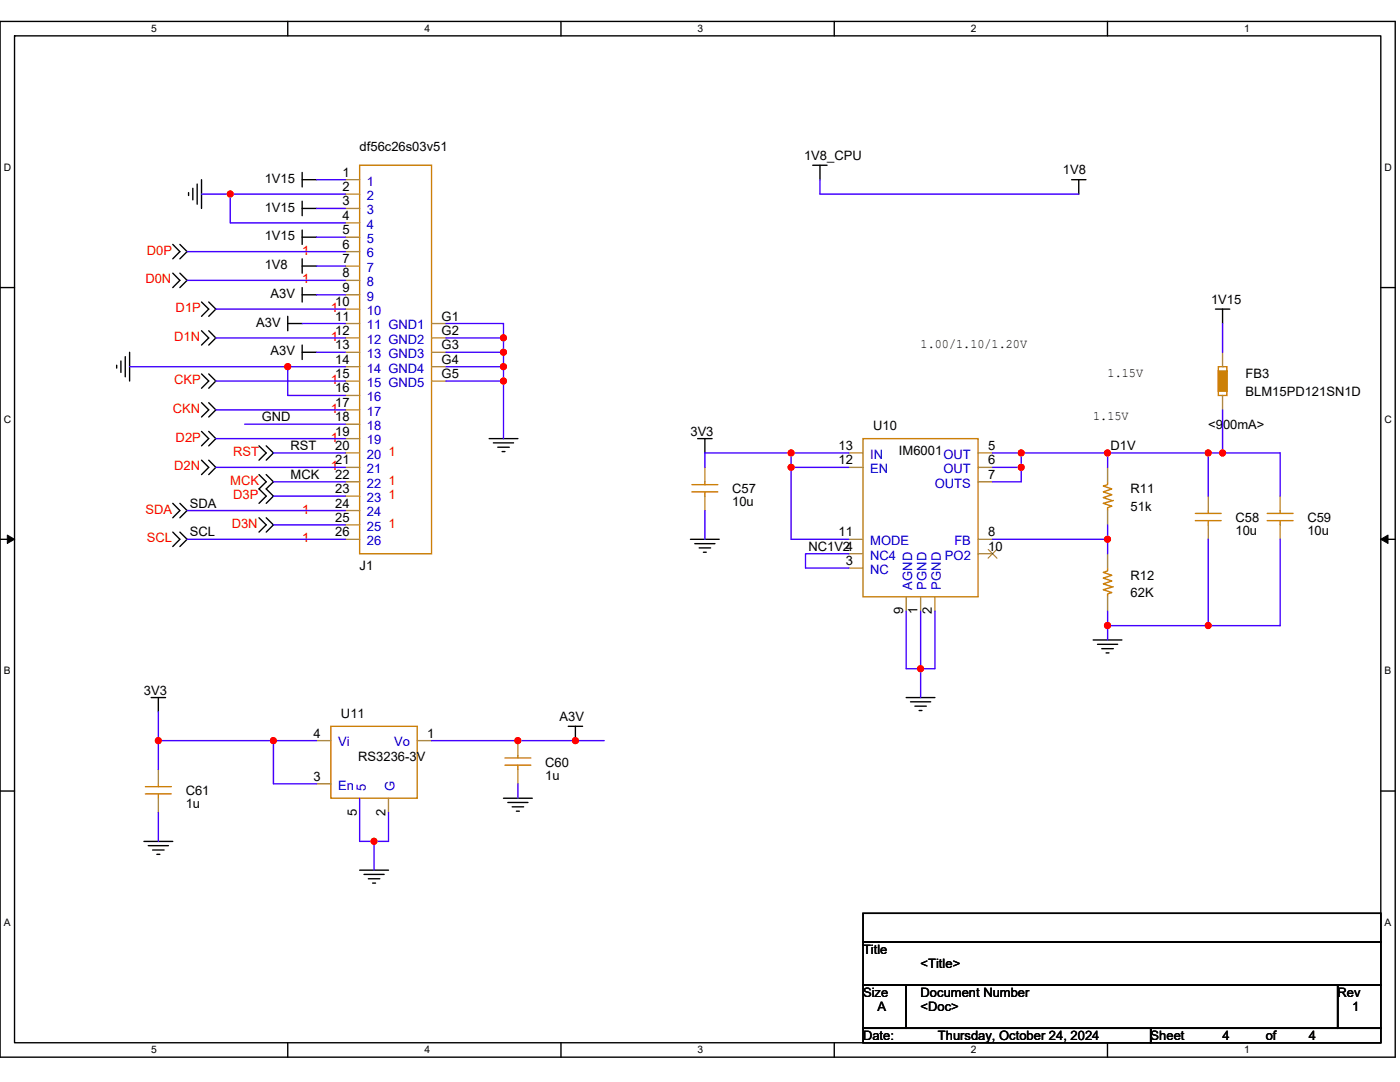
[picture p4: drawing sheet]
<svg xmlns="http://www.w3.org/2000/svg" width="279mm" height="216mm" viewBox="0 0 279 216" stroke-linecap="round" stroke-linejoin="round" font-family="sans-serif">
<path d="M0 4.3h278.4v206.6h-278.4zM2.9 7.2h272.7v200.9h-272.7z" fill="none" stroke="#000" stroke-width=".28"/>
<g fill="#fff">
<path d="M30.2 4.6h1.1v2.3h-1.1z"/>
<path d="M30.2 208.4h1.1v2.3h-1.1z"/>
</g>
<path d="M57.4 4.3v2.9M57.4 208.1v2.8" fill="none" stroke="#000" stroke-width=".28"/>
<g fill="#fff">
<path d="M84.7 4.6h1.1v2.3h-1.1z"/>
<path d="M84.7 208.4h1.1v2.3h-1.1z"/>
</g>
<path d="M112 4.3v2.9M112 208.1v2.8" fill="none" stroke="#000" stroke-width=".28"/>
<g fill="#fff">
<path d="M139.2 4.6h1.2v2.3h-1.2z"/>
<path d="M139.2 208.4h1.2v2.3h-1.2z"/>
</g>
<path d="M166.5 4.3v2.9M166.5 208.1v2.8" fill="none" stroke="#000" stroke-width=".28"/>
<g fill="#fff">
<path d="M193.8 4.6h1.1v2.3h-1.1z"/>
<path d="M193.8 208.4h1.1v2.3h-1.1z"/>
</g>
<path d="M221 4.3v2.9M221 208.1v2.8" fill="none" stroke="#000" stroke-width=".28"/>
<g fill="#fff">
<path d="M248.3 4.6h1.1v2.3h-1.1z"/>
<path d="M248.3 208.4h1.1v2.3h-1.1z"/>
<path d="M.7 32.3h1.5v2.2h-1.5z"/>
<path d="M276.3 32.3h1.5v2.2h-1.5z"/>
<path d="M.7 82.5h1.5v2.3h-1.5z"/>
<path d="M276.3 82.5h1.5v2.3h-1.5z"/>
</g>
<path d="M0 57.4h2.9M275.6 57.4h2.8" fill="none" stroke="#000" stroke-width=".28"/>
<g fill="#fff">
<path d="M.7 132.7h1.4v2.3h-1.4z"/>
<path d="M276.3 132.7h1.4v2.3h-1.4z"/>
</g>
<path d="M0 107.6h2.9M275.6 107.6h2.8" fill="none" stroke="#000" stroke-width=".28"/>
<path d="M1.5 106.8l1.4 .8-1.4 .8zM275.6 107.6l1.4-.8v1.6z" fill="#000" stroke="#000" stroke-width=".2"/>
<g fill="#fff">
<path d="M.7 182.9h1.4v2.3h-1.4z"/>
<path d="M276.3 182.9h1.4v2.3h-1.4z"/>
</g>
<g fill="none" stroke="#000" stroke-width=".28">
<path d="M37.6 38.4v.6M38.5 37.6v2.3M39.3 36.7v4M40.2 35.9v5.7M60.3 35.9h2.9M60.3 34.4v2.9M162.2 33h2.9M163.6 33v2.9M213.9 35.9h2.8M215.3 35.9v2.8M34.5 48.8l1.4 1.4-1.4 1.4M34.5 54.5l1.4 1.4-1.4 1.5"/>
<path d="M35.9 48.8l1.4 1.4-1.4 1.4M35.9 54.5l1.4 1.4-1.4 1.5M60.3 41.6h2.9M60.3 40.2v2.8M60.3 47.3h2.9M60.3 45.9v2.9M60.3 53.1h2.9M60.3 51.6v2.9M60.3 58.8h2.9M60.3 57.4v2.9M23.3 72.9v.5M24.1 72v2.3"/>
<path d="M25 71.2v4M25.9 70.3v5.7M40.2 60.3l1.5 1.4-1.5 1.4M40.2 66l1.5 1.4-1.5 1.5M40.2 74.6l1.5 1.4-1.5 1.5M41.7 60.3l1.4 1.4-1.4 1.4M41.7 66l1.4 1.4-1.4 1.5M41.7 74.6l1.4 1.4-1.4 1.5M57.4 64.6h2.9M57.4 63.1v2.9M60.3 70.3h2.9M60.3 68.9v2.8"/>
<path d="M242.6 61.7h2.8M244 61.7v2.9M40.2 80.3l1.5 1.5-1.5 1.4M40.2 86.1l1.5 1.4-1.5 1.5M40.2 91.8l1.5 1.5-1.5 1.4M41.7 80.3l1.4 1.5-1.4 1.4M41.7 86.1l1.4 1.4-1.4 1.5M41.7 91.8l1.4 1.5-1.4 1.4M51.7 89l1.4 1.4-1.4 1.4M51.7 94.7l1.4 1.4-1.4 1.5 1.4 1.4-1.4 1.4M53.1 89l1.5 1.4-1.5 1.4M53.1 94.7l1.5 1.4-1.5 1.5 1.5 1.4-1.5 1.4"/>
<path d="M97.6 87.5h5.8M98.5 88.4h4M99.3 89.2h2.3M100.2 90.1h.6M139.2 87.5h2.9M140.7 87.5v2.9M34.5 100.4l1.4 1.5-1.4 1.4M34.5 106.2l1.4 1.4-1.4 1.5M35.9 100.4l1.4 1.5-1.4 1.4M35.9 106.2l1.4 1.4-1.4 1.5M51.7 103.3l1.4 1.4-1.4 1.5M53.1 103.3l1.5 1.4-1.5 1.5"/>
<path d="M137.8 107.6h5.7M138.7 108.5h4M139.5 109.3h2.3M140.4 110.2h.5M30.2 139.2h2.8M31.6 139.2v2.8M180.8 139.2h5.8M218.2 127.7h5.7M219 128.6h4.1M219.9 129.4h2.3M220.7 130.3h.6M0 157.8h2.9"/>
<path d="M100.5 159.3h5.7M113.4 144.9h2.9M114.8 144.9v2.9M181.7 140h4M182.6 140.9h2.3M183.4 141.8h.6M275.6 157.8h2.8M28.7 167.9h5.8M29.6 168.7h4M30.5 169.6h2.2M31.3 170.5h.6M71.8 173.6h5.7"/>
<path d="M72.6 174.5h4.1M73.5 175.3h2.3M74.4 176.2h.6M101.3 160.1h4.1M102.2 161h2.3M103.1 161.9h.6M172.2 182.2h103.4v5.8h-103.4zM172.2 188h103.4v8.6h-103.4zM172.2 196.6h8.6v8.6h-8.6zM180.8 196.6h86.2v8.6h-86.2zM267 196.6h8.6v8.6h-8.6zM172.2 205.2h57.4v2.9h-57.4z"/>
<path d="M229.6 205.2h46v2.9h-46z"/>
</g>
<g fill="none" stroke="#cc8006" stroke-width=".28">
<path d="M71.8 33h14.3v77.5h-14.3zM243.1 73.2h1.8v5.7h-1.8zM138.1 98.1h5.2M138.1 96.7h5.2M140.7 96.1v.6M140.7 98.1v.9M172.2 87.5h23v31.6h-23zM221 96.1v.6l-.8 .3 1.7 .6-1.7 .5 1.7 .6-1.7 .6 1.7 .6M222.2 99.9l-2 .5 1.7 .6-.9 .3v.6M221 113.3v.6l-.8 .3 1.7 .6-1.7 .6 1.7 .5-1.7 .6 1.7 .6M222.2 117.1l-2 .6 1.7 .5-.9 .3v.6M238.5 103.9h5.2"/>
<path d="M238.5 102.4h5.2M241.1 101.9v.5M241.1 103.9v.8M252.9 103.9h5.2M252.9 102.4h5.2M255.5 101.9v.5M255.5 103.9v.8M29 158.4h5.2M29 157h5.2M31.6 156.4v.6M31.6 158.4v.9M66 144.9h17.3v14.4h-17.3z"/>
<path d="M100.8 152.7h5.1M100.8 151.2h5.1M103.4 150.7v.5M103.4 152.7v.8"/>
</g>
<g fill="none" stroke="#a84" stroke-width=".28">
<path d="M68.9 35.9h2.9M68.9 38.7h2.9M68.9 41.6h2.9M68.9 44.5h2.9M68.9 47.3h2.9M68.9 50.2h2.9M68.9 53.1h2.9M68.9 55.9h2.9M68.9 58.8h2.9M68.9 61.7h2.9M68.9 64.6h2.9M68.9 67.4h2.9"/>
<path d="M68.9 70.3h2.9M68.9 73.2h2.9M68.9 76h2.9M68.9 78.9h2.9M86.1 64.6h2.9M86.1 67.4h2.9M86.1 70.3h2.9M86.1 73.2h2.9M86.1 76h2.9M244 78.9v2.9M244 70.3v2.9M68.9 81.8h2.9"/>
<path d="M68.9 84.6h2.9M68.9 87.5h2.9M68.9 90.4h2.9M68.9 93.3h2.9M68.9 96.1h2.9M68.9 99h2.9M140.7 93.3v2.8M140.7 99v2.9M169.4 93.3h2.8M169.4 90.4h2.8M195.2 90.4h2.9M195.2 93.3h2.9"/>
<path d="M195.2 96.1h2.9M221 93.3v2.8M241.1 99v2.9M255.5 99v2.9M68.9 101.9h2.9M68.9 104.7h2.9M68.9 107.6h2.9M169.4 113.3h2.8M169.4 110.5h2.8M169.4 107.6h2.8M180.8 119.1v2.9M183.7 119.1v2.9"/>
<path d="M186.6 119.1v2.9M195.2 107.6h2.9M195.2 110.5h2.9M221 101.9v2.8M221 110.5v2.8M221 119.1v2.9M241.1 104.7v2.9M255.5 104.7v2.9M31.6 153.5v2.9M31.6 159.3v2.8M63.2 156.4h2.8M63.2 147.8h2.8"/>
<path d="M71.8 159.3h.1M77.5 159.3v2.8M83.3 147.8h2.8M103.4 147.8v2.9M103.4 153.5v2.9"/>
</g>
<path d="M243.1 74v4h1.8v-4z" fill-rule="evenodd" fill="#cc8006" stroke="#cc8006" stroke-width=".28"/>
<path d="M197.2 109.6l1.8 1.8M198.9 109.6l-1.7 1.8" fill="none" stroke="#804000" stroke-width=".2"/>
<g fill="none" stroke="#4200ff" stroke-width=".28">
<path d="M40.2 38.7h5.8M46 38.7h22.9M46 38.7v5.8h22.9M63.2 35.9h5.7M163.6 35.9v2.8h51.7M37.3 50.2h31.6M37.3 55.9h31.6M63.2 41.6h5.7M63.2 53.1h5.7M63.2 58.8h5.7M63.2 47.3h5.7M25.9 73.2h31.5"/>
<path d="M43.1 61.7h25.8M43.1 76h25.8M43.1 67.4h25.8M57.4 73.2h11.5M57.4 73.2v5.7h11.5M60.3 64.6h8.6M63.2 70.3h5.7M89 64.6h11.5v2.8M89 73.2h11.5v2.8M89 76h11.5v11.5M89 67.4h11.5v2.9M89 70.3h11.5v2.9"/>
<path d="M244 64.6v5.7M43.1 93.3h25.8M43.1 81.8h25.8M43.1 87.5h25.8M48.8 84.6h20.1M54.6 96.1h14.3M54.6 99h14.3M54.6 90.4h14.3M157.9 93.3v14.3h11.5M157.9 93.3h11.5M157.9 90.4h-17.2v2.9M157.9 90.4v2.9"/>
<path d="M157.9 90.4h11.5M198.1 90.4h22.9M198.1 93.3h5.7M203.8 90.4v2.9M203.8 93.3v2.8h-5.7M221 90.4h20.1M221 90.4v2.9M241.1 90.4h2.9M241.1 90.4v8.6M244 81.8v8.6M244 90.4h11.5v8.6M37.3 101.9h31.6"/>
<path d="M37.3 107.6h31.6M54.6 104.7h14.3M140.7 101.9v5.7M169.4 110.5h-8.6v2.8h8.6M198.1 107.6h22.9v2.9M221 104.7v2.9M241.1 107.6v17.2M255.5 107.6v17.2h-14.4M183.7 122v17.2M186.6 122v11.4h-5.8v-11.4M221 122v2.8M221 124.8h20.1"/>
<path d="M221 124.8v2.9M31.6 142v5.8M31.6 147.8h23M31.6 147.8v5.7M54.6 147.8v8.6h8.6M54.6 147.8h8.6M71.8 159.3v8.6h2.9M86.1 147.8h34.5M103.4 156.4v2.9M31.6 162.1v5.8M74.7 167.9v5.7M77.5 162.1v5.8h-2.8"/>
</g>
<g fill="#f00" stroke="#f00" stroke-width=".28">
<circle cx="45.9" cy="38.7" r=".57"/>
<circle cx="100.5" cy="67.4" r=".57"/>
<circle cx="100.5" cy="70.3" r=".57"/>
<circle cx="100.5" cy="73.2" r=".57"/>
<circle cx="57.4" cy="73.2" r=".57"/>
<circle cx="100.5" cy="76" r=".57"/>
<circle cx="244" cy="90.4" r=".57"/>
<circle cx="157.9" cy="90.4" r=".57"/>
<circle cx="157.9" cy="93.2" r=".57"/>
<circle cx="203.8" cy="90.4" r=".57"/>
<circle cx="221" cy="90.4" r=".57"/>
<circle cx="241.1" cy="90.4" r=".57"/>
<circle cx="203.8" cy="93.2" r=".57"/>
<circle cx="221" cy="107.6" r=".57"/>
<circle cx="241.1" cy="124.8" r=".57"/>
<circle cx="221" cy="124.8" r=".57"/>
<circle cx="183.7" cy="133.4" r=".57"/>
<circle cx="31.6" cy="147.8" r=".57"/>
<circle cx="54.5" cy="147.8" r=".57"/>
<circle cx="103.3" cy="147.8" r=".57"/>
<circle cx="114.8" cy="147.8" r=".57"/>
<circle cx="74.6" cy="167.9" r=".57"/>
</g>
<g font-size="2.6">
<text x="68.3" y="35.3">1</text>
<text x="71.8" y="30.1">df56c26s03v51</text>
<text x="160.5" y="31.9">1V8_CPU</text>
<text x="212.1" y="34.7">1V8</text>
<text x="52.8" y="36.5">1V15</text>
<text x="68.3" y="38.1">2</text>
<text x="68.3" y="41">3</text>
<text x="52.8" y="42.2">1V15</text>
<text x="52.8" y="47.9">1V15</text>
<text x="68.3" y="43.9">4</text>
<text x="68.3" y="46.7">5</text>
<text x="52.8" y="53.7">1V8</text>
<text x="68.3" y="49.6">6</text>
<text x="68.3" y="52.5">7</text>
<text x="54" y="59.4">A3V</text>
<text x="68.3" y="55.4">8</text>
<text x="68.3" y="58.2">9</text>
<text x="51.1" y="65.2">A3V</text>
<text x="66.9" y="61.1">10</text>
<text x="66.9" y="64">11</text>
<text x="88.1" y="64">G1</text>
<text x="241.7" y="60.6">1V15</text>
<text x="54" y="70.9">A3V</text>
<text x="66.9" y="66.8">12</text>
<text x="66.9" y="69.7">13</text>
<text x="88.1" y="66.8">G2</text>
<text x="88.1" y="69.7">G3</text>
<text x="183.7" y="69.5">1.00/1.10/1.20V</text>
<text x="66.9" y="72.6">14</text>
<text x="66.9" y="75.4">15</text>
<text x="88.1" y="72.6">G4</text>
<text x="88.1" y="75.4">G5</text>
<text x="221" y="75.2">1.15V</text>
<text x="248.6" y="75.5">FB3</text>
<text x="66.9" y="78.3">16</text>
<text x="66.9" y="81.2">17</text>
<text x="218.2" y="83.9">1.15V</text>
<text x="248.6" y="79">BLM15PD121SN1D</text>
<text x="52.3" y="84.1">GND</text>
<text x="58" y="89.8">RST</text>
<text x="66.9" y="84.1">18</text>
<text x="66.9" y="86.9">19</text>
<text x="66.9" y="89.8">20</text>
<text x="137.8" y="87">3V3</text>
<text x="167.3" y="89.8">13</text>
<text x="174.2" y="85.8">U10</text>
<text x="197.2" y="89.8">5</text>
<text x="221.6" y="89.8">D1V</text>
<text x="241.1" y="85.5">&lt;900mA&gt;</text>
<text x="58" y="95.6">MCK</text>
<text x="66.9" y="92.7">21</text>
<text x="66.9" y="95.5">22</text>
<text x="167.3" y="92.7">12</text>
<text x="179.4" y="90.7">IM6001</text>
<text x="197.2" y="92.7">6</text>
<text x="197.2" y="95.5">7</text>
<text x="37.9" y="101.3">SDA</text>
<text x="66.9" y="98.4">23</text>
<text x="66.9" y="101.3">24</text>
<text x="146.1" y="98.5">C57</text>
<text x="146.1" y="101">10u</text>
<text x="225.6" y="98.5">R11</text>
<text x="225.6" y="101.9">51k</text>
<text x="37.9" y="107">SCL</text>
<text x="66.9" y="104.1">25</text>
<text x="66.9" y="107">26</text>
<text x="167.3" y="107">11</text>
<text x="197.2" y="107">8</text>
<text x="246.6" y="104.2">C58</text>
<text x="246.6" y="106.8">10u</text>
<text x="260.9" y="104.2">C59</text>
<text x="260.9" y="106.8">10u</text>
<text x="71.8" y="113.7">J1</text>
<text x="161.3" y="109.9">NC1V24</text>
<text x="168.8" y="112.8">3</text>
<text x="197.2" y="109.9">10</text>
<text x="225.6" y="115.7">R12</text>
<text x="225.6" y="119.1">62K</text>
<text x="180.3" y="122.5" transform="rotate(-90 180.3 122.5)">9</text>
<text x="183.1" y="122.5" transform="rotate(-90 183.1 122.5)">1</text>
<text x="186" y="122.5" transform="rotate(-90 186 122.5)">2</text>
<text x="28.7" y="138.6">3V3</text>
<text x="68.1" y="143.2">U11</text>
<text x="111.7" y="143.8">A3V</text>
<text x="62.6" y="147.2">4</text>
<text x="85.3" y="147.2">1</text>
<text x="62.6" y="155.8">3</text>
<text x="71.5" y="151.8">RS3236-3V</text>
<text x="108.8" y="153">C60</text>
<text x="108.8" y="155.6">1u</text>
<text x="37.1" y="158.7">C61</text>
<text x="37.1" y="161.3">1u</text>
<text x="71.2" y="162.7" transform="rotate(-90 71.2 162.7)">5</text>
<text x="76.9" y="162.7" transform="rotate(-90 76.9 162.7)">2</text>
<text x="172.2" y="190.3">Title</text>
<text x="183.7" y="193.2">&lt;Title&gt;</text>
<text x="172.2" y="198.9">Size</text>
<text x="175.1" y="201.8">A</text>
<text x="183.7" y="198.9">Document Number</text>
<text x="183.7" y="201.8">&lt;Doc&gt;</text>
<text x="267" y="198.9">Rev</text>
<text x="269.8" y="201.8">1</text>
<text x="172.2" y="207.5">Date:</text>
<text x="187.2" y="207.5">Thursday, October 24, 2024</text>
<text x="229.6" y="207.5">Sheet</text>
<text x="244" y="207.5">4</text>
<text x="252.6" y="207.5">of</text>
<text x="261.2" y="207.5">4</text>
</g>
<g font-size="2.6" fill="#00c">
<text x="73.2" y="37">1</text>
<text x="73.2" y="39.9">2</text>
<text x="73.2" y="42.8">3</text>
<text x="73.2" y="45.6">4</text>
<text x="73.2" y="48.5">5</text>
<text x="73.2" y="51.4">6</text>
<text x="73.2" y="54.3">7</text>
<text x="73.2" y="57.1">8</text>
<text x="73.2" y="60">9</text>
<text x="73.2" y="62.8">10</text>
<text x="73.2" y="65.7">11 GND1</text>
<text x="73.2" y="68.6">12 GND2</text>
<text x="73.2" y="71.5">13 GND3</text>
<text x="73.2" y="74.3">14 GND4</text>
<text x="73.2" y="77.2">15 GND5</text>
<text x="73.2" y="80.1">16</text>
<text x="73.2" y="83">17</text>
<text x="73.2" y="85.8">18</text>
<text x="73.2" y="88.7">19</text>
<text x="73.2" y="91.5">20</text>
<text x="73.2" y="94.4">21</text>
<text x="173.7" y="94.4">EN</text>
<text x="173.7" y="91.5">IN</text>
<text x="188.3" y="91.5">OUT</text>
<text x="188.3" y="94.4">OUT</text>
<text x="73.2" y="97.3">22</text>
<text x="73.2" y="100.2">23</text>
<text x="186.6" y="97.3">OUTS</text>
<text x="73.2" y="103">24</text>
<text x="73.2" y="105.9">25</text>
<text x="73.2" y="108.8">26</text>
<text x="173.7" y="111.7">NC4</text>
<text x="173.7" y="108.8">MODE</text>
<text x="188.6" y="111.7">PO2</text>
<text x="190.5" y="108.8">FB</text>
<text x="173.7" y="114.5">NC</text>
<text x="182.1" y="117.6" transform="rotate(-90 182.1 117.6)">AGND</text>
<text x="184.9" y="117.6" transform="rotate(-90 184.9 117.6)">PGND</text>
<text x="187.8" y="117.6" transform="rotate(-90 187.8 117.6)">PGND</text>
<text x="67.5" y="148.9">Vi</text>
<text x="78.7" y="148.9">Vo</text>
<text x="67.5" y="157.6">En</text>
<text x="73" y="157.8" transform="rotate(-90 73 157.8)">5</text>
<text x="78.7" y="157.8" transform="rotate(-90 78.7 157.8)">G</text>
</g>
<g font-size="2.6" fill="#f00">
<text x="29.3" y="50.8">D0P</text>
<text x="60.3" y="50.8">1</text>
<text x="29" y="56.6">D0N</text>
<text x="60.3" y="56.6">1</text>
<text x="35.1" y="62.3">D1P</text>
<text x="66" y="62.3">1</text>
<text x="34.8" y="68">D1N</text>
<text x="66" y="68">1</text>
<text x="34.8" y="76.6">CKP</text>
<text x="66" y="76.6">1</text>
<text x="34.5" y="82.4">CKN</text>
<text x="66" y="82.4">1</text>
<text x="35.1" y="88.1">D2P</text>
<text x="66" y="88.1">1</text>
<text x="34.8" y="93.9">D2N</text>
<text x="46.5" y="91">RST</text>
<text x="66" y="93.9">1</text>
<text x="77.5" y="91">1</text>
<text x="46" y="96.7">MCK</text>
<text x="46.5" y="99.6">D3P</text>
<text x="77.5" y="99.6">1</text>
<text x="77.5" y="96.7">1</text>
<text x="29" y="102.5">SDA</text>
<text x="46.2" y="105.3">D3N</text>
<text x="60.3" y="102.5">1</text>
<text x="77.5" y="105.3">1</text>
<text x="29.3" y="108.2">SCL</text>
<text x="60.3" y="108.2">1</text>
</g>
<g font-size="2">
<text x="30.2" y="6.4">5</text>
<text x="84.7" y="6.4">4</text>
<text x="139.2" y="6.4">3</text>
<text x="193.8" y="6.4">2</text>
<text x="248.3" y="6.4">1</text>
<text x=".7" y="34.1">D</text>
<text x="276.3" y="34.1">D</text>
<text x=".7" y="84.3">C</text>
<text x="276.3" y="84.3">C</text>
<text x=".7" y="134.6">B</text>
<text x="276.3" y="134.6">B</text>
<text x=".7" y="184.8">A</text>
<text x="276.3" y="184.8">A</text>
<text x="30.2" y="210.2">5</text>
<text x="84.7" y="210.2">4</text>
<text x="139.2" y="210.2">3</text>
<text x="193.8" y="210.2">2</text>
<text x="248.3" y="210.2">1</text>
</g>
</svg>
